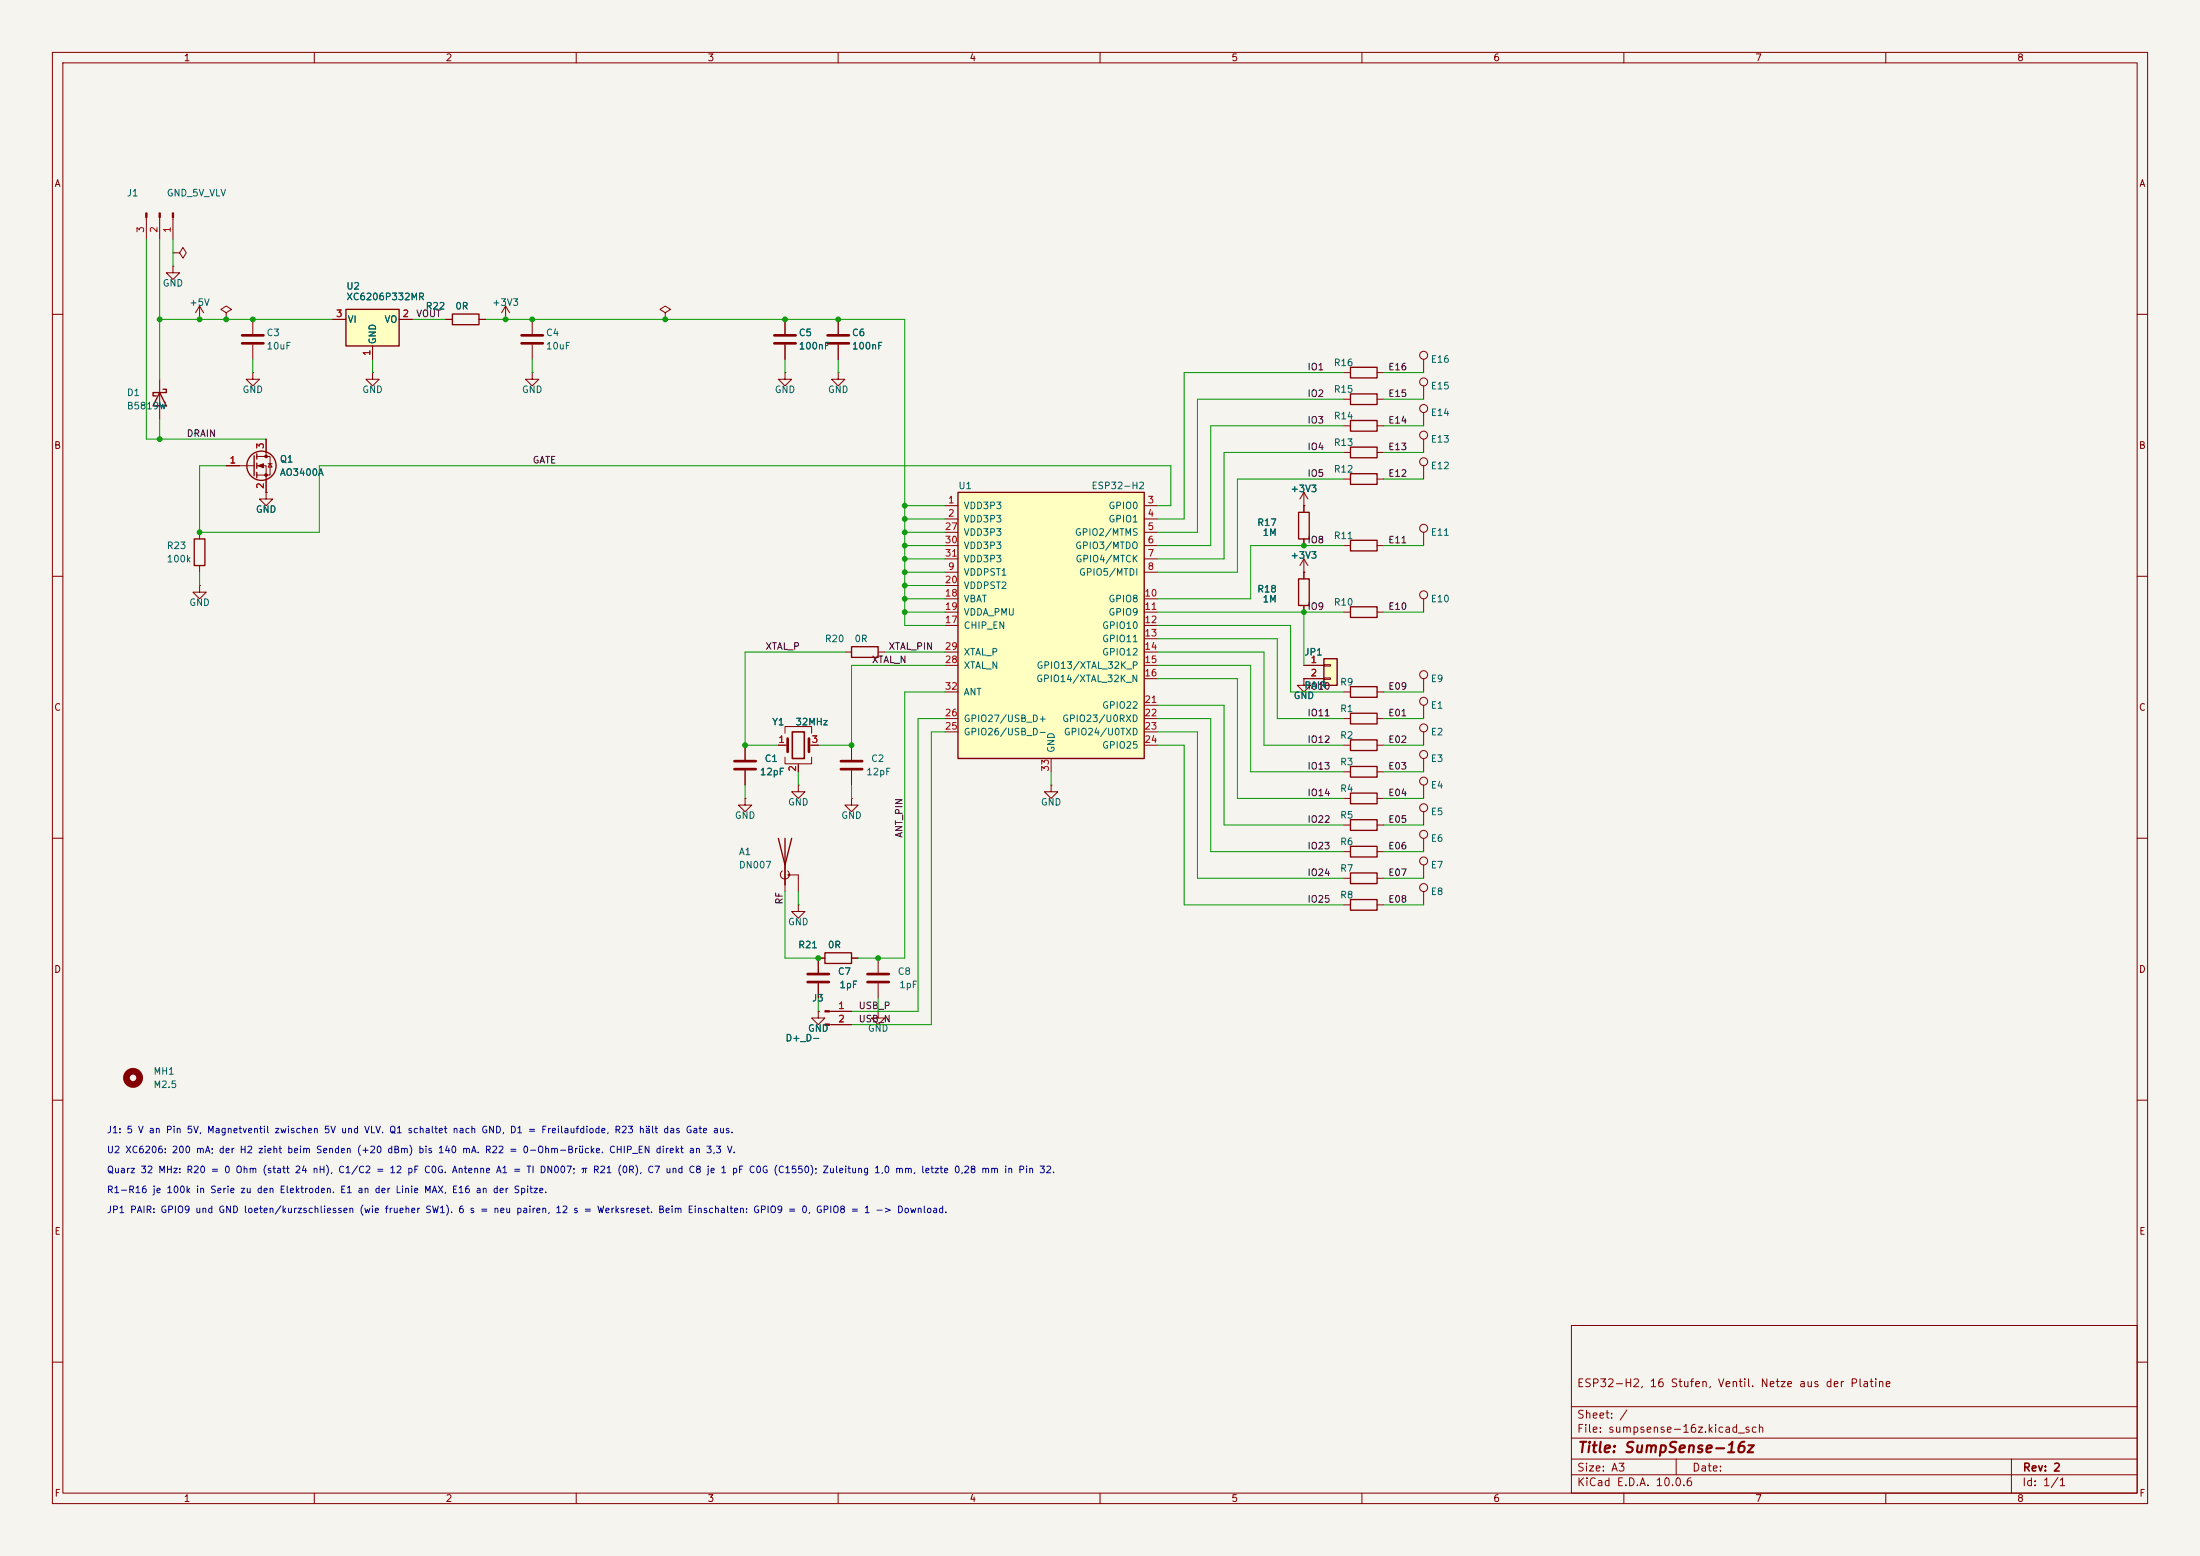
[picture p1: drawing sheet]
<svg xmlns="http://www.w3.org/2000/svg" width="420mm" height="297mm" viewBox="0 0 420 297" stroke-linecap="round" stroke-linejoin="round" font-family="sans-serif">
<path d="M0 0h420v297h-420z" fill="#f5f4ef" stroke="#f5f4ef" stroke-width=".19"/>
<g fill="none" stroke="#840000" stroke-width=".19">
<path d="M10 10h400v277h-400zM12 12h396v273h-396zM60 10v2M110 10v2M160 10v2M210 10v2M260 10v2M310 10v2M360 10v2M10 60h2M408 60h2M10 110h2"/>
<path d="M408 110h2M10 160h2M408 160h2M10 210h2M408 210h2M300 253h108v32h-108zM10 260h2M300 278.5h108M300 274.5h108M300 268.5h108M320 278.5v3M384 278.5v6.5"/>
<path d="M408 260h2M60 285v2M110 285v2M160 285v2M210 285v2M260 285v2M300 281.5h108M310 285v2M360 285v2"/>
</g>
<path d="M66 59.1h10.2v6.9h-10.2z" fill="#ffffc2"/>
<g fill="none" stroke="#840000" stroke-width=".25">
<path d="M66 59.1h10.2v6.9h-10.2zM86.4 59.9h5v2.1h-5zM257.8 70.1h5.1v2h-5.1zM257.8 75.2h5.1v2h-5.1zM247.9 97.8h2v5.1h-2zM257.8 90.4h5.1v2.1h-5.1zM257.8 80.3h5.1v2h-5.1zM257.8 85.3h5.1v2.1h-5.1zM247.9 110.5h2v5.1h-2zM257.8 115.8h5.1v2.1h-5.1zM257.8 103.1h5.1v2.1h-5.1zM257.8 131.1h5.1v2h-5.1z"/>
<path d="M257.8 151.4h5.1v2h-5.1zM257.8 156.5h5.1v2h-5.1zM257.8 161.5h5.1v2.1h-5.1zM257.8 171.7h5.1v2h-5.1zM257.8 166.6h5.1v2.1h-5.1z"/>
</g>
<g fill="none" stroke="#840000" stroke-width=".19">
<path d="M63.5 61h2.5M71.1 66v2.6M76.2 61h2.5M85.1 61h1.3M91.4 61h1.3M256.5 71.1h1.3M256.5 76.2h1.3M262.9 71.1h1.3M262.9 76.2h1.3M271.8 68.6v2.5M271.8 73.7v2.5M271.8 78.7v2.6"/>
<path d="M248.9 96.5h.1M248.9 94v3.8M248.9 94l-.7 1.3M248.9 94l.8 1.3M256.5 91.4h1.3M256.5 81.3h1.3M256.5 86.4h1.3M262.9 91.4h1.3M262.9 81.3h1.3M262.9 86.4h1.3M271.8 83.8v2.6M271.8 88.9v2.5"/>
<path d="M248.9 109.2h.1M248.9 102.9v1.2M248.9 106.7v3.8M248.9 115.6v1.2M248.9 106.7l-.7 1.3M248.9 106.7l.8 1.3M256.5 116.8h1.3M256.5 104.1h1.3M262.9 116.8h1.3M262.9 104.1h1.3M271.8 101.6v2.5M271.8 114.3v2.5"/>
<path d="M256.5 132.1h1.3M262.9 132.1h1.3M271.8 139.7v2.5M256.5 152.4h1.3M256.5 157.5h1.3M262.9 152.4h1.3M262.9 157.5h1.3M271.8 144.8v2.5M271.8 149.9v2.5M271.8 154.9v2.6M256.5 162.6h1.3M256.5 172.7h1.3"/>
<path d="M256.5 167.6h1.3M262.9 162.6h1.3M262.9 172.7h1.3M262.9 167.6h1.3M271.8 160v2.6M271.8 165.1v2.5M271.8 170.2v2.5"/>
<circle cx="271.8" cy="78" r=".76"/>
<circle cx="271.8" cy="67.8" r=".76"/>
<circle cx="271.8" cy="72.9" r=".76"/>
<circle cx="271.8" cy="88.1" r=".76"/>
<circle cx="271.8" cy="83.1" r=".76"/>
<circle cx="271.8" cy="113.5" r=".76"/>
<circle cx="271.8" cy="100.8" r=".76"/>
<circle cx="271.8" cy="138.9" r=".76"/>
<circle cx="271.8" cy="149.1" r=".76"/>
<circle cx="271.8" cy="159.3" r=".76"/>
<circle cx="271.8" cy="144" r=".76"/>
<circle cx="271.8" cy="154.2" r=".76"/>
<circle cx="271.8" cy="169.4" r=".76"/>
<circle cx="271.8" cy="164.3" r=".76"/>
</g>
<path d="M252.7 125.7h2.6v5.1h-2.6z" fill="#ffffc2"/>
<path d="M252.7 125.7h2.6v5.1h-2.6zM257.8 136.1h5.1v2.1h-5.1zM257.8 141.2h5.1v2.1h-5.1zM257.8 146.3h5.1v2h-5.1z" fill="none" stroke="#840000" stroke-width=".25"/>
<g fill="none" stroke="#840000" stroke-width=".19">
<path d="M248.9 129.5v1.3h1.3l-1.3 1.3-1.3-1.3h1.3M248.9 129.5h.1M248.9 127h3.8M248.9 129.5h3.8M252.7 126.9h1.3v.2h-1.3zM252.7 129.4h1.3v.3h-1.3zM256.5 137.2h1.3M262.9 137.2h1.3M271.8 129.5v2.6M271.8 134.6v2.6M256.5 142.2h1.3M256.5 147.3h1.3"/>
<path d="M262.9 142.2h1.3M262.9 147.3h1.3"/>
<circle cx="271.8" cy="128.8" r=".76"/>
<circle cx="271.8" cy="133.9" r=".76"/>
</g>
<path d="M182.9 94h35.5v50.8h-35.5z" fill="#ffffc2"/>
<g fill="none" stroke="#840000" stroke-width=".25">
<path d="M30.5 74.9l1.2 2.6h-2.5zM31.1 74.3h.6v.6h-2.5v.7h.6M48.5 87v3.8M49 86.6v1M49 88.4v1M49 90.2v1M182.9 94h35.5v50.8h-35.5zM37.1 102.9h2v5.1h-2zM162.6 123.4h5v2.1h-5zM148.6 160l1.3 5.1 1.2-5.1M149.9 160v8.9M157.5 181.9h5.1v2h-5.1z"/>
<circle cx="49.9" cy="88.9" r="2.79"/>
</g>
<g fill="none" stroke="#840000" stroke-width=".19">
<path d="M27.9 41.5v4.2M30.5 41.5v4.2M33 50.8v1.3h1.3l-1.3 1.2-1.3-1.2h1.3M33 50.8h.1M33 48.3h1.3l.6-1.1 .7 1.1-.7 1-.6-1M33 48.3h.1M33 41.5v4.2M38.1 58.4l-.8 1.3M38.1 58.4l.8 1.3M38.1 58.4v2.6M43.2 59.7l1-.6-1-.7-1 .7 1 .6v1.3M96.5 58.4l-.7 1.3"/>
<path d="M96.5 58.4l.8 1.3M96.5 58.4v2.6M127 59.7l1-.6-1-.7-1 .7 1 .6v1.3M30.5 72.4v7.6M38.1 61h.1M43.2 61h.1M48.3 71.1v1.3h1.2l-1.2 1.3-1.3-1.3h1.3M48.3 71.1h.1M48.3 61v2.8M48.3 65.8v2.8M63.5 61h2.5M71.1 71.1v1.3h1.3l-1.3 1.3-1.3-1.3h1.3"/>
<path d="M71.1 71.1h.1M71.1 66v2.6M76.2 61h2.5M85.1 61h1.3M91.4 61h1.3M96.5 61h.1M101.6 71.1v1.3h1.3l-1.3 1.3-1.3-1.3h1.3M101.6 71.1h.1M101.6 61v2.8M101.6 65.8v2.8M127 61h.1M149.9 71.1v1.3h1.2l-1.2 1.3-1.3-1.3h1.3"/>
<path d="M149.9 71.1h.1M149.9 61v2.8M149.9 65.8v2.8M160 71.1v1.3h1.3l-1.3 1.3-1.3-1.3h1.3M160 71.1h.1M160 61v2.8M160 65.8v2.8M43.2 88.9h5.3M49 87.1h2.6v3.6h-2.6M49 88.9h1.8v5.1M50.8 94v1.3h1.3l-1.3 1.2-1.3-1.2h1.3M50.8 94h.1"/>
<path d="M50.8 83.8v3.3M51.2 88.5h.7M51.6 88.5l.3 .7h-.7zM180.3 96.5h2.6M180.3 99.1h2.6M218.4 96.5h2.6M218.4 99.1h2.6M248.9 96.5h.1M248.9 96.5v1.3M38.1 111.8v1.2h1.3l-1.3 1.3-1.3-1.3h1.3M38.1 111.8h.1M38.1 101.6v1.3"/>
<path d="M38.1 108v1.2M180.3 101.6h2.6M180.3 104.1h2.6M180.3 106.7h2.6M180.3 109.2h2.6M180.3 114.3h2.6M180.3 116.8h2.6M180.3 119.4h2.6M180.3 111.8h2.6M218.4 101.6h2.6M218.4 104.1h2.6M218.4 106.7h2.6"/>
<path d="M218.4 109.2h2.6M218.4 114.3h2.6M218.4 116.8h2.6M218.4 119.4h2.6M248.9 109.2h.1M248.9 102.9v1.2M248.9 109.2v1.3M248.9 115.6v1.2M149.9 140v-1.3h5v1.3M161.3 124.5h1.3M167.6 124.5h1.3M180.3 124.5h2.6"/>
<path d="M180.3 127h2.6M180.3 137.2h2.6M180.3 139.7h2.6M180.3 132.1h2.6M218.4 121.9h2.6M218.4 124.5h2.6M218.4 127h2.6M218.4 129.5h2.6M218.4 134.6h2.6M218.4 137.2h2.6M218.4 139.7h2.6M248.9 129.5h.1"/>
<path d="M248.9 127h3.8M248.9 129.5h3.8M142.2 152.4v1.3h1.3l-1.3 1.2-1.2-1.2h1.2M142.2 152.4h.1M142.2 142.2v2.8M142.2 147.1v2.8M148.6 142.2h1.8M149.9 144.5v1.3h5v-1.3M152.4 149.9v1.2h1.3l-1.3 1.3-1.3-1.3h1.3M152.4 149.9h.1M152.4 145.8v1.5M154.4 142.2h1.8"/>
<path d="M162.6 152.4v1.3h1.2l-1.2 1.2-1.3-1.2h1.3M162.6 152.4h.1M162.6 142.2v2.8M162.6 147.1v2.8M200.7 149.9v1.2h1.2l-1.2 1.3-1.3-1.3h1.3M200.7 149.9h.1M200.7 144.8v2.5M218.4 142.2h2.6M149.4 166.2a.85 .85 0 0 0-.2 1.3 .85 .85 0 0 0 1.3 0 .85 .85 0 0 0-.1-1.3M149.9 165.1v5.1M150.6 167h1.8v3.2M152.4 172.7v1.3h1.3l-1.3 1.3-1.3-1.3h1.3"/>
<path d="M152.4 172.7h.1M156.2 193v1.3h1.3l-1.3 1.3-1.3-1.3h1.3M156.2 193h.1M156.2 187.7v2.8M157.5 182.9h-1.3v2.8M158.3 193h4.3M158.3 195.6h4.3M162.6 182.9h1.2M167.6 193v1.3h1.3l-1.3 1.3-1.2-1.3h1.2M167.6 193h.1M167.6 182.9v2.8M167.6 187.7v2.8"/>
</g>
<g fill="none" stroke="#840000" stroke-width=".51">
<path d="M46.2 64h4.1M46.2 65.5h4.1M99.6 64h4M99.6 65.5h4M147.8 64h4.1M147.8 65.5h4.1M158 64h4.1M158 65.5h4.1M140.2 146.8h4.1M140.2 145.3h4.1M150.4 141v2.5M154.4 141v2.5"/>
<path d="M160.5 146.8h4.1M160.5 145.3h4.1M154.2 187.5h4M154.2 185.9h4M165.6 187.5h4.1M165.6 185.9h4.1"/>
</g>
<path d="M151.3 139.7h2.2v5.1h-2.2z" fill="none" stroke="#840000" stroke-width=".3"/>
<g fill="#840000" stroke="#840000" stroke-width=".19">
<path d="M157.5 192.9h.8v.3h-.8z"/>
<path d="M157.5 195.5h.8v.2h-.8z"/>
<path d="M32.9 40.6h.2v.9h-.2z"/>
<path d="M30.4 40.6h.2v.9h-.2z"/>
<path d="M27.8 40.6h.3v.9h-.3z"/>
<path d="M49.3 88.9l1-.4v.8z"/>
<circle cx="150.6" cy="167" r=".18"/>
<circle cx="50.8" cy="87.1" r=".25"/>
<circle cx="50.8" cy="90.7" r=".25"/>
</g>
<circle cx="25.4" cy="205.7" r="1.27" fill="none" stroke="#840000" stroke-width="1.3"/>
<g fill="none" stroke="#009600" stroke-width=".19">
<path d="M27.9 45.7v38.1h22.9M30.5 45.7v26.7M33 45.7v5.1M30.5 61h33M48.3 68.6v2.5M71.1 68.6v2.5M78.7 61h6.4M92.7 61h80v58.4h7.6M101.6 68.6v2.5M149.9 68.6v2.5M160 68.6v2.5M256.5 76.2h-27.9v25.4h-7.6"/>
<path d="M256.5 71.1h-30.4v28h-5.1M264.2 76.2h7.6M264.2 71.1h7.6M30.5 80v3.8M43.2 88.9h-5.1v12.7h22.9v-12.7h162.5v7.6h-2.5M172.7 96.5h7.6M172.7 99.1h7.6M256.5 86.4h-22.8v20.3h-12.7M256.5 91.4h-20.3v17.8h-15.2M256.5 81.3h-25.4v22.8h-10.1M264.2 81.3h7.6M264.2 86.4h7.6"/>
<path d="M264.2 91.4h7.6M38.1 109.2v2.6M172.7 111.8h7.6M172.7 106.7h7.6M172.7 109.2h7.6M172.7 114.3h7.6M172.7 116.8h7.6M172.7 104.1h7.6M172.7 101.6h7.6M221 116.8h35.5M221 119.4h25.4v12.7h10.1M248.9 116.8v10.2"/>
<path d="M256.5 104.1h-17.7v10.2h-17.8M264.2 116.8h7.6M264.2 104.1h7.6M161.3 124.5h-19.1v17.7h6.4M168.9 124.5h11.4M180.3 137.2h-5v55.8h-12.7M180.3 127h-17.7v15.2h-6.4M180.3 139.7h-2.5v55.9h-15.2M180.3 132.1h-7.6v50.8h-8.9M221 137.2h10.1v25.4h25.4M221 121.9h22.8v15.3h12.7M221 124.5h20.3v17.7h15.2"/>
<path d="M221 127h17.8v20.3h17.7M221 129.5h15.2v22.9h20.3M221 139.7h7.6v27.9h27.9M221 134.6h12.7v22.9h22.8M264.2 137.2h7.6M264.2 132.1h7.6M142.2 149.9v2.5M152.4 147.3v2.6M162.6 149.9v2.5M200.7 147.3v2.6M221 142.2h5.1v30.5h30.4M264.2 142.2h7.6"/>
<path d="M264.2 147.3h7.6M264.2 152.4h7.6M264.2 157.5h7.6M149.9 170.2v12.7h6.3M152.4 170.2v2.5M264.2 172.7h7.6M264.2 162.6h7.6M264.2 167.6h7.6M156.2 190.5v2.5M167.6 190.5v2.5"/>
</g>
<g fill="#009600" stroke="#009600" stroke-width=".19">
<circle cx="248.9" cy="104.1" r=".46"/>
<circle cx="248.9" cy="116.8" r=".46"/>
<circle cx="172.7" cy="109.2" r=".46"/>
<circle cx="172.7" cy="111.8" r=".46"/>
<circle cx="172.7" cy="114.3" r=".46"/>
<circle cx="172.7" cy="104.1" r=".46"/>
<circle cx="172.7" cy="106.7" r=".46"/>
<circle cx="172.7" cy="116.8" r=".46"/>
<circle cx="162.6" cy="142.2" r=".46"/>
<circle cx="156.2" cy="182.9" r=".46"/>
<circle cx="167.6" cy="182.9" r=".46"/>
<circle cx="142.2" cy="142.2" r=".46"/>
<circle cx="38.1" cy="61" r=".46"/>
<circle cx="30.5" cy="61" r=".46"/>
<circle cx="48.3" cy="61" r=".46"/>
<circle cx="43.2" cy="61" r=".46"/>
<circle cx="30.5" cy="83.8" r=".46"/>
<circle cx="38.1" cy="101.6" r=".46"/>
<circle cx="160" cy="61" r=".46"/>
<circle cx="149.9" cy="61" r=".46"/>
<circle cx="172.7" cy="96.5" r=".46"/>
<circle cx="172.7" cy="99.1" r=".46"/>
<circle cx="172.7" cy="101.6" r=".46"/>
<circle cx="96.5" cy="61" r=".46"/>
<circle cx="101.6" cy="61" r=".46"/>
<circle cx="127" cy="61" r=".46"/>
</g>
<text font-size="2" fill="#840000" x="301" y="277.8">Title: SumpSense-16z</text>
<g font-size="1.5" fill="#840000">
<text x="300.9" y="265.1">ESP32-H2, 16 Stufen, Ventil. Netze aus der Platine</text>
<text x="300.9" y="273.8">File: sumpsense-16z.kicad_sch</text>
<text x="300.9" y="271.1">Sheet: /</text>
<text x="300.9" y="281.2">Size: A3</text>
<text x="322.9" y="281.2">Date:</text>
<text x="386" y="281.2">Rev: 2</text>
<text x="300.9" y="284">KiCad E.D.A. 10.0.6</text>
<text x="385.9" y="284">Id: 1/1</text>
</g>
<g font-size="1.3" fill="#840000">
<text x="35" y="12">1</text>
<text x="85" y="12">2</text>
<text x="135" y="12">3</text>
<text x="185" y="12">4</text>
<text x="235" y="12">5</text>
<text x="285" y="12">6</text>
<text x="335" y="12">7</text>
<text x="385" y="12">8</text>
<text x="10.3" y="36">A</text>
<text x="408.3" y="36">A</text>
<text x="10.2" y="86">B</text>
<text x="408.2" y="86">B</text>
<text x="10.2" y="136">C</text>
<text x="408.2" y="136">C</text>
<text x="10.2" y="186">D</text>
<text x="408.2" y="186">D</text>
<text x="10.3" y="236">E</text>
<text x="408.3" y="236">E</text>
<text x="10.3" y="286">F</text>
<text x="35" y="287">1</text>
<text x="85" y="287">2</text>
<text x="135" y="287">3</text>
<text x="185" y="287">4</text>
<text x="235" y="287">5</text>
<text x="285" y="287">6</text>
<text x="335" y="287">7</text>
<text x="385" y="287">8</text>
<text x="408.3" y="286">F</text>
</g>
<g font-size="1.3" fill="#006464">
<text x="24.1" y="37.8">J1</text>
<text x="31.7" y="37.8">GND_5V_VLV</text>
<text x="31" y="55">GND</text>
<text x="36" y="58.7">+5V</text>
<text x="66" y="55.6">U2</text>
<text x="66" y="57.6">XC6206P332MR</text>
<text x="81.2" y="59.4">R22</text>
<text x="86.8" y="59.4">0R</text>
<text x="93.9" y="58.7">+3V3</text>
<text x="50.8" y="64.5">C3</text>
<text x="66.3" y="61.9">VI</text>
<text x="72.1" y="65.8" transform="rotate(-90 72.1 65.8)">GND</text>
<text x="73.3" y="61.9">VO</text>
<text x="104.1" y="64.5">C4</text>
<text x="152.4" y="64.5">C5</text>
<text x="162.5" y="64.5">C6</text>
<text x="50.8" y="67">10uF</text>
<text x="104.1" y="67">10uF</text>
<text x="152.4" y="67">100nF</text>
<text x="162.5" y="67">100nF</text>
<text x="254.5" y="70.2">R16</text>
<text x="273" y="69.5">E16</text>
<text x="24.1" y="75.9">D1</text>
<text x="46.2" y="75.3">GND</text>
<text x="69.1" y="75.3">GND</text>
<text x="99.5" y="75.3">GND</text>
<text x="147.8" y="75.3">GND</text>
<text x="158" y="75.3">GND</text>
<text x="254.5" y="75.3">R15</text>
<text x="273" y="74.6">E15</text>
<text x="24.1" y="78.4">B5819W</text>
<text x="254.5" y="80.3">R14</text>
<text x="273" y="79.7">E14</text>
<text x="53.3" y="88.6">Q1</text>
<text x="254.5" y="85.4">R13</text>
<text x="273" y="84.8">E13</text>
<text x="273" y="89.9">E12</text>
<text x="53.3" y="91.1">AO3400A</text>
<text x="182.9" y="93.7">U1</text>
<text x="208.3" y="93.7">ESP32-H2</text>
<text x="246.3" y="94.2">+3V3</text>
<text x="254.5" y="90.5">R12</text>
<text x="48.7" y="98.2">GND</text>
<text x="183.9" y="97.5">VDD3P3</text>
<text x="183.9" y="100">VDD3P3</text>
<text x="211.5" y="97.5">GPIO0</text>
<text x="211.5" y="100">GPIO1</text>
<text x="239.9" y="100.7">R17</text>
<text x="31.7" y="105.1">R23</text>
<text x="31.7" y="107.6">100k</text>
<text x="183.9" y="102.6">VDD3P3</text>
<text x="183.9" y="105.1">VDD3P3</text>
<text x="183.9" y="107.6">VDD3P3</text>
<text x="205.1" y="102.6">GPIO2/MTMS</text>
<text x="205.2" y="105.1">GPIO3/MTDO</text>
<text x="205.2" y="107.6">GPIO4/MTCK</text>
<text x="240.9" y="102.6">1M</text>
<text x="246.3" y="106.9">+3V3</text>
<text x="254.5" y="103.2">R11</text>
<text x="273" y="102.6">E11</text>
<text x="183.9" y="110.2">VDDPST1</text>
<text x="183.9" y="112.7">VDDPST2</text>
<text x="205.9" y="110.2">GPIO5/MTDI</text>
<text x="239.9" y="113.4">R18</text>
<text x="36" y="116">GND</text>
<text x="183.9" y="115.3">VBAT</text>
<text x="183.9" y="117.8">VDDA_PMU</text>
<text x="211.5" y="115.3">GPIO8</text>
<text x="211.5" y="117.8">GPIO9</text>
<text x="240.9" y="115.3">1M</text>
<text x="254.5" y="115.9">R10</text>
<text x="273" y="115.3">E10</text>
<text x="157.4" y="122.9">R20</text>
<text x="163" y="122.9">0R</text>
<text x="183.9" y="120.3">CHIP_EN</text>
<text x="183.9" y="125.4">XTAL_P</text>
<text x="210.3" y="120.3">GPIO10</text>
<text x="210.3" y="122.9">GPIO11</text>
<text x="210.3" y="125.4">GPIO12</text>
<text x="248.9" y="125.4">JP1</text>
<text x="183.9" y="128">XTAL_N</text>
<text x="197.7" y="130.5">GPIO14/XTAL_32K_N</text>
<text x="197.8" y="128">GPIO13/XTAL_32K_P</text>
<text x="248.9" y="131.8">PAIR</text>
<text x="255.7" y="131.1">R9</text>
<text x="273" y="130.5">E9</text>
<text x="183.9" y="133">ANT</text>
<text x="210.3" y="135.6">GPIO22</text>
<text x="246.9" y="133.7">GND</text>
<text x="255.7" y="136.2">R1</text>
<text x="273" y="135.6">E1</text>
<text x="147.3" y="138.8">Y1</text>
<text x="151.7" y="138.8">32MHz</text>
<text x="183.9" y="140.7">GPIO26/USB_D-</text>
<text x="183.9" y="138.1">GPIO27/USB_D+</text>
<text x="201.6" y="143.8" transform="rotate(-90 201.6 143.8)">GND</text>
<text x="202.7" y="138.1">GPIO23/U0RXD</text>
<text x="203" y="140.7">GPIO24/U0TXD</text>
<text x="210.3" y="143.2">GPIO25</text>
<text x="255.7" y="141.3">R2</text>
<text x="273" y="140.7">E2</text>
<text x="145" y="148.3">12pF</text>
<text x="145.9" y="145.7">C1</text>
<text x="165.3" y="148.3">12pF</text>
<text x="166.2" y="145.7">C2</text>
<text x="255.7" y="146.4">R3</text>
<text x="273" y="145.7">E3</text>
<text x="150.3" y="154.1">GND</text>
<text x="198.6" y="154.1">GND</text>
<text x="255.7" y="151.5">R4</text>
<text x="273" y="150.8">E4</text>
<text x="273" y="155.9">E5</text>
<text x="140.2" y="156.6">GND</text>
<text x="160.5" y="156.6">GND</text>
<text x="255.7" y="156.5">R5</text>
<text x="255.7" y="161.6">R6</text>
<text x="273" y="161">E6</text>
<text x="141" y="163.5">A1</text>
<text x="141" y="166.1">DN007</text>
<text x="255.7" y="166.7">R7</text>
<text x="273" y="166.1">E7</text>
<text x="255.7" y="171.8">R8</text>
<text x="273" y="171.1">E8</text>
<text x="150.3" y="176.9">GND</text>
<text x="152.3" y="181.3">R21</text>
<text x="157.9" y="181.3">0R</text>
<text x="154.9" y="191.5">J3</text>
<text x="159.8" y="186.4">C7</text>
<text x="160.1" y="188.9">1pF</text>
<text x="171.3" y="186.4">C8</text>
<text x="171.6" y="188.9">1pF</text>
<text x="154.1" y="197.2">GND</text>
<text x="165.6" y="197.2">GND</text>
<text x="149.8" y="199.1">D+_D-</text>
<text x="29.2" y="205.4">MH1</text>
<text x="29.2" y="208">M2.5</text>
</g>
<g font-size="1.3" fill="#a90000">
<text x="27.8" y="44.5" transform="rotate(-90 27.8 44.5)">3</text>
<text x="30.3" y="44.5" transform="rotate(-90 30.3 44.5)">2</text>
<text x="32.9" y="44.5" transform="rotate(-90 32.9 44.5)">1</text>
<text x="64" y="60.8">3</text>
<text x="76.7" y="60.8">2</text>
<text x="71" y="68" transform="rotate(-90 71 68)">1</text>
<text x="43.7" y="88.8">1</text>
<text x="50.7" y="85.8" transform="rotate(-90 50.7 85.8)">3</text>
<text x="50.7" y="93.4" transform="rotate(-90 50.7 93.4)">2</text>
<text x="180.3" y="101.5">27</text>
<text x="180.9" y="96.4">1</text>
<text x="180.9" y="98.9">2</text>
<text x="219" y="96.4">3</text>
<text x="219" y="98.9">4</text>
<text x="219" y="101.5">5</text>
<text x="180.3" y="104">30</text>
<text x="180.3" y="106.5">31</text>
<text x="219" y="104">6</text>
<text x="219" y="106.5">7</text>
<text x="180.3" y="111.6">20</text>
<text x="180.9" y="109.1">9</text>
<text x="219" y="109.1">8</text>
<text x="180.3" y="119.2">17</text>
<text x="180.3" y="114.2">18</text>
<text x="180.3" y="116.7">19</text>
<text x="218.4" y="114.2">10</text>
<text x="218.4" y="116.7">11</text>
<text x="218.4" y="119.2">12</text>
<text x="180.3" y="124.3">29</text>
<text x="218.4" y="121.8">13</text>
<text x="218.4" y="124.3">14</text>
<text x="180.3" y="126.9">28</text>
<text x="180.3" y="131.9">32</text>
<text x="218.4" y="126.9">15</text>
<text x="218.4" y="129.4">16</text>
<text x="250.1" y="126.9">1</text>
<text x="250.1" y="129.4">2</text>
<text x="180.3" y="137">26</text>
<text x="218.4" y="134.5">21</text>
<text x="218.4" y="137">22</text>
<text x="148.5" y="142.1">1</text>
<text x="154.8" y="142.1">3</text>
<text x="180.3" y="139.6">25</text>
<text x="218.4" y="139.6">23</text>
<text x="218.4" y="142.1">24</text>
<text x="152.3" y="147.4" transform="rotate(-90 152.3 147.4)">2</text>
<text x="200.5" y="147.4" transform="rotate(-90 200.5 147.4)">33</text>
<text x="159.9" y="192.9">1</text>
<text x="159.9" y="195.4">2</text>
</g>
<g font-size="1.3" fill="#0f0f0f">
<text x="79.4" y="60.8">VOUT</text>
<text x="249.5" y="71">IO1</text>
<text x="264.9" y="71">E16</text>
<text x="249.5" y="76.1">IO2</text>
<text x="264.9" y="76.1">E15</text>
<text x="35.5" y="83.7">DRAIN</text>
<text x="249.5" y="81.2">IO3</text>
<text x="264.9" y="81.2">E14</text>
<text x="101.6" y="88.8">GATE</text>
<text x="249.5" y="86.2">IO4</text>
<text x="264.9" y="86.2">E13</text>
<text x="249.5" y="91.3">IO5</text>
<text x="264.9" y="91.3">E12</text>
<text x="249.5" y="104">IO8</text>
<text x="264.9" y="104">E11</text>
<text x="249.5" y="116.7">IO9</text>
<text x="264.9" y="116.7">E10</text>
<text x="146" y="124.3">XTAL_P</text>
<text x="169.5" y="124.3">XTAL_PIN</text>
<text x="166.3" y="126.9">XTAL_N</text>
<text x="249.5" y="132">IO10</text>
<text x="264.9" y="132">E09</text>
<text x="249.5" y="137">IO11</text>
<text x="264.9" y="137">E01</text>
<text x="249.5" y="142.1">IO12</text>
<text x="264.9" y="142.1">E02</text>
<text x="249.5" y="147.2">IO13</text>
<text x="264.9" y="147.2">E03</text>
<text x="249.5" y="152.3">IO14</text>
<text x="264.9" y="152.3">E04</text>
<text x="172.6" y="160" transform="rotate(-90 172.6 160)">ANT_PIN</text>
<text x="249.5" y="157.4">IO22</text>
<text x="264.9" y="157.4">E05</text>
<text x="249.5" y="167.5">IO24</text>
<text x="249.5" y="162.4">IO23</text>
<text x="264.9" y="162.4">E06</text>
<text x="264.9" y="167.5">E07</text>
<text x="149.7" y="172.7" transform="rotate(-90 149.7 172.7)">RF</text>
<text x="249.5" y="172.6">IO25</text>
<text x="264.9" y="172.6">E08</text>
<text x="163.8" y="195.5">USB_N</text>
<text x="163.8" y="192.9">USB_P</text>
</g>
<g font-size="1.3" fill="#0000c2">
<text x="20.3" y="216.6">J1: 5 V an Pin 5V, Magnetventil zwischen 5V und VLV. Q1 schaltet nach GND, D1 = Freilaufdiode, R23 hält das Gate aus.</text>
<text x="20.3" y="220.4">U2 XC6206: 200 mA; der H2 zieht beim Senden (+20 dBm) bis 140 mA. R22 = 0-Ohm-Brücke. CHIP_EN direkt an 3,3 V.</text>
<text x="20.3" y="224.2">Quarz 32 MHz: R20 = 0 Ohm (statt 24 nH), C1/C2 = 12 pF C0G. Antenne A1 = TI DN007; π R21 (0R), C7 und C8 je 1 pF C0G (C1550); Zuleitung 1,0 mm, letzte 0,28 mm in Pin 32.</text>
<text x="20.3" y="228">R1-R16 je 100k in Serie zu den Elektroden. E1 an der Linie MAX, E16 an der Spitze.</text>
<text x="20.3" y="231.9">JP1 PAIR: GPIO9 und GND loeten/kurzschliessen (wie frueher SW1). 6 s = neu pairen, 12 s = Werksreset. Beim Einschalten: GPIO9 = 0, GPIO8 = 1 -&gt; Download.</text>
</g>
</svg>
